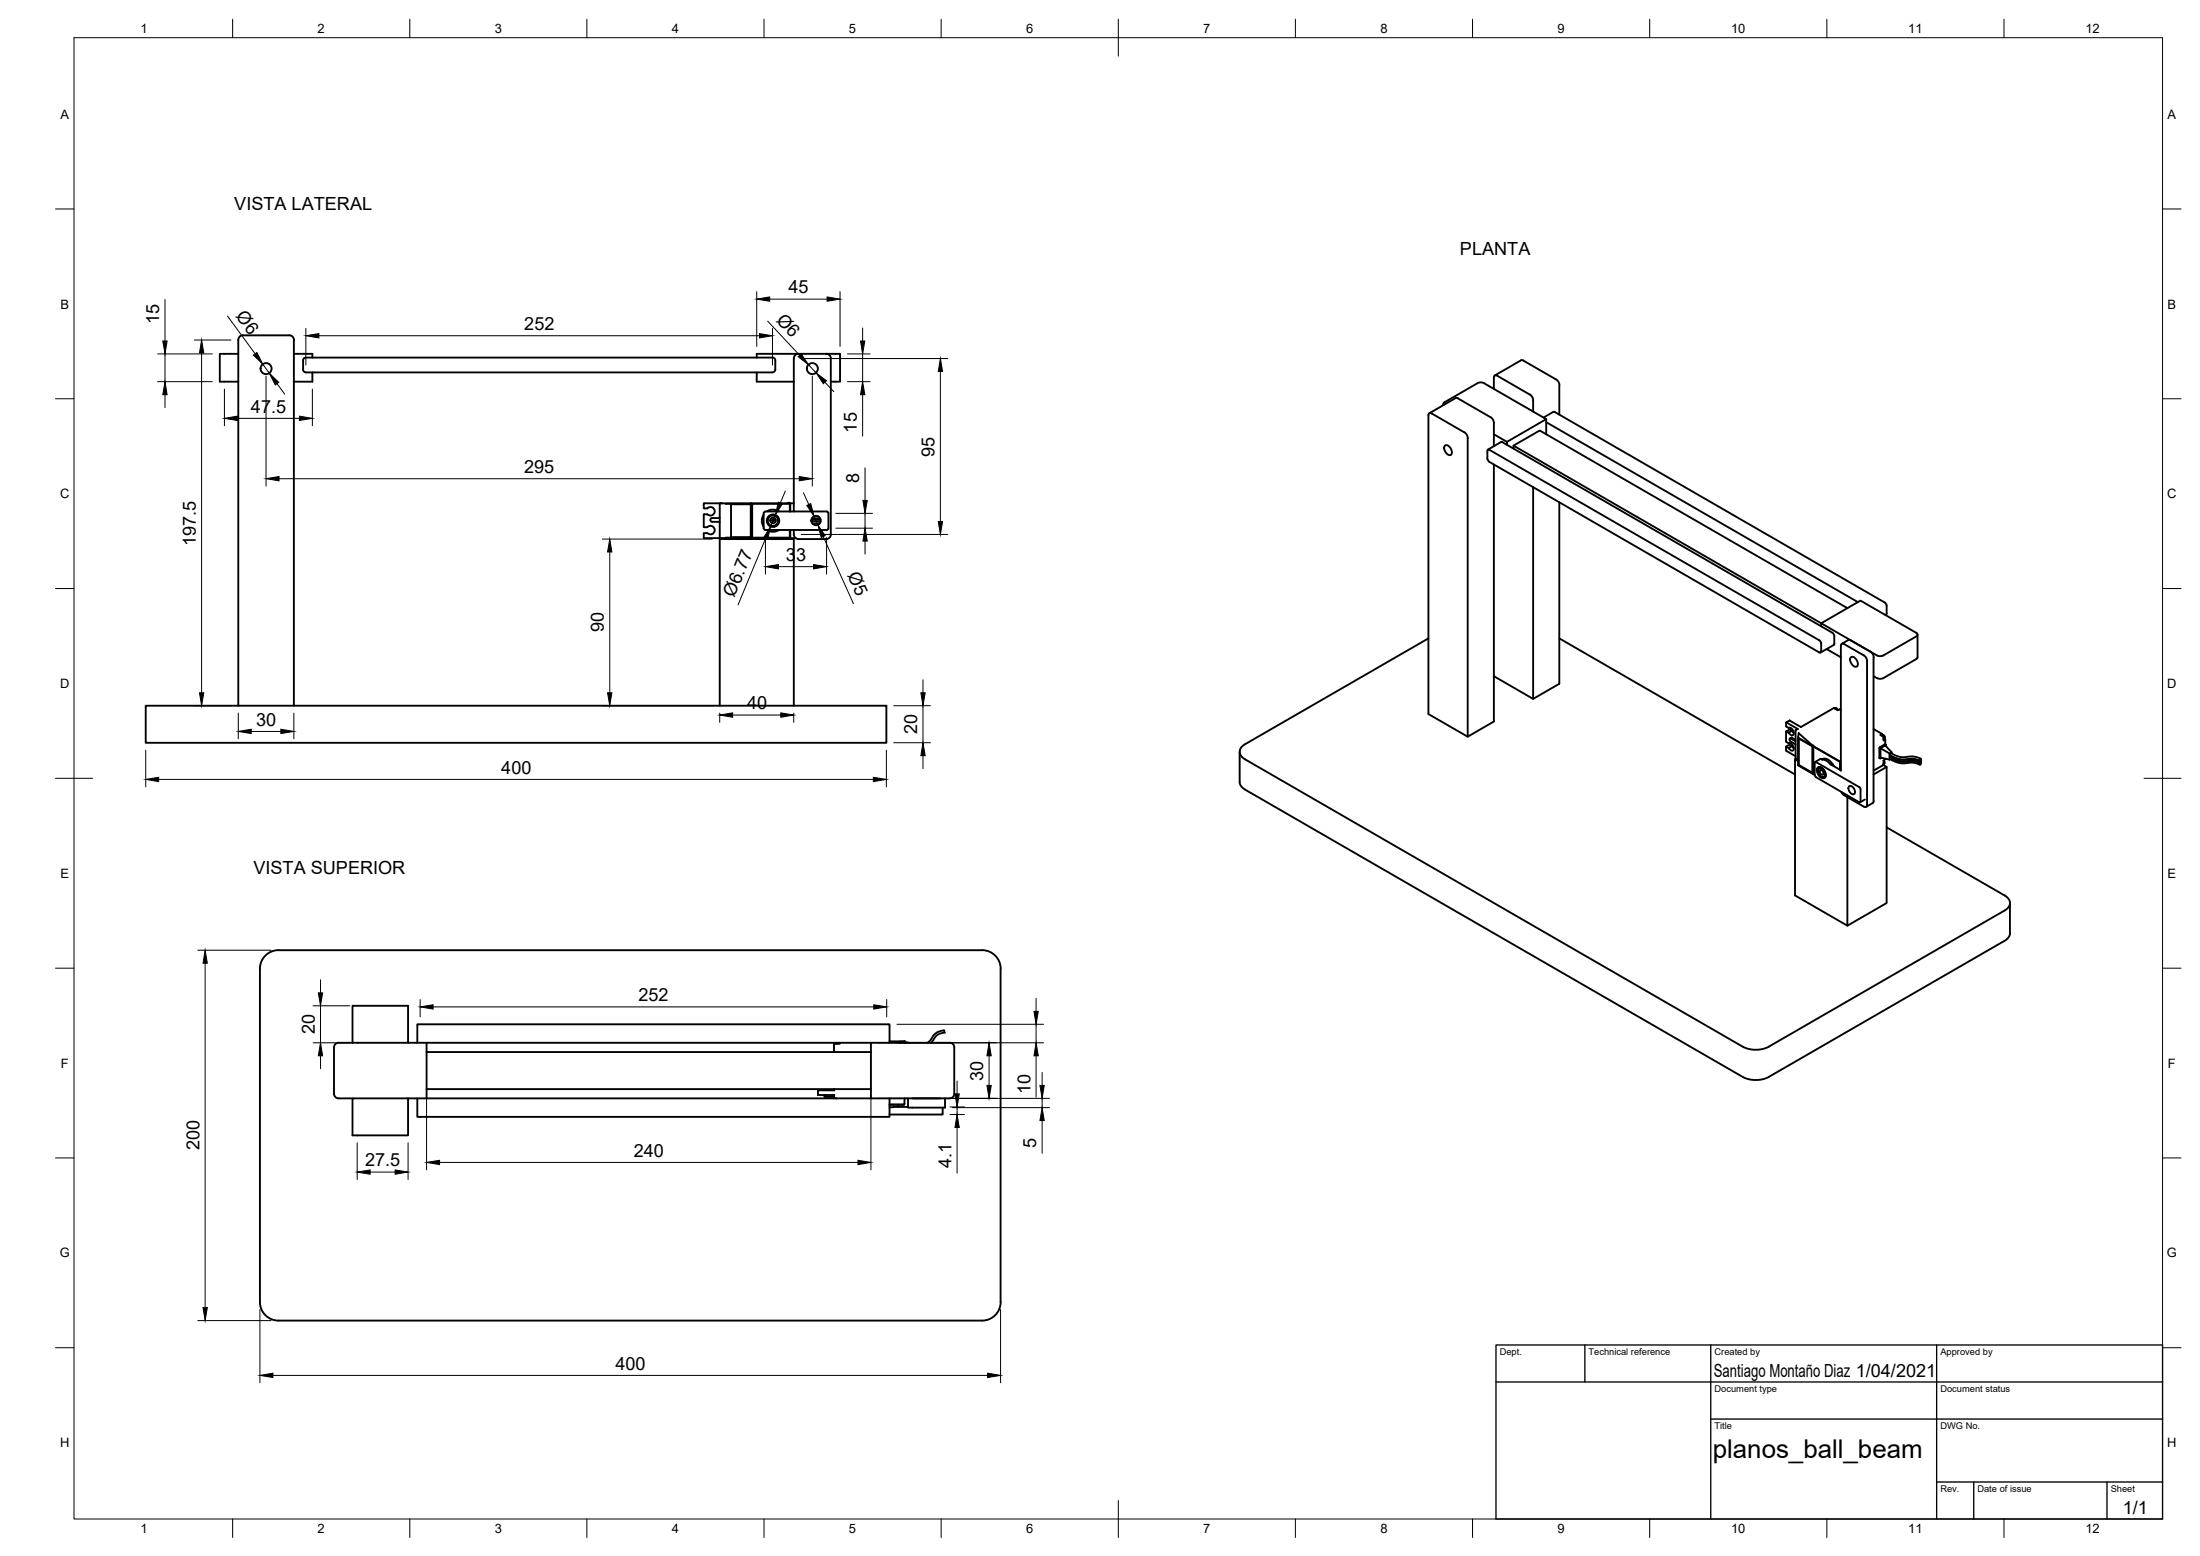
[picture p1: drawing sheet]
<svg xmlns="http://www.w3.org/2000/svg" width="594mm" height="420mm" viewBox="0 0 594 420" stroke-linecap="round" stroke-linejoin="round" font-family="sans-serif">
<!-- layer: Visible -->
<g fill="none" stroke="#000" stroke-width=".51">
<path d="M64.3 95.5h-4.9v7.6h4.9M79.4 91.8v98.8M79.4 95.5h4.9v1.1M79.4 91.8a1.23 1.23 0 0 0-1.3-1.2l-12.5-.1a1.26 1.26 0 0 0-1.3 1.3v98.8M82.6 96.6l126-.1a.75 .75 0 0 1 .8 .8v2.5a.75 .75 0 0 1-.8 .7M82.6 96.5a.75 .75 0 0 0-.7 .8v2.5a.75 .75 0 0 0 .7 .7M204.3 96.6v-1.1h22.5v7.6h-2.5M215.6 95.5a1.26 1.26 0 0 0-1.2 1.3v41.3M223.1 95.5a1.26 1.26 0 0 1 1.3 1.3M224.3 96.8v47.5M411.4 97.4l8.8 5.1M411.4 97.3h-.7l-7.1 4.1"/>
<path d="M82.6 100.6h126M84.3 100.6v2.5h-4.9M204.3 100.6v2.5h10.1M386 111.6l7.1-4.1 .4-.1 9.3 5.5 .4 .6 .2 .7M389.8 109.1v.3M389.8 109.3v-.4l.3-.3 8.9-5.1 1.1-.2 .7 .2 16.7 9.7-10.6 6.1-3.5-2M403.4 102v3M403.4 114.2v6.3M404.3 101.5l8.8 5.1M404.3 101.4h-.6l-.3 .5M406.9 119.3v.8M413.1 106.5l.5 .5 .4 .7v3.4"/>
<path d="M417.5 113.2v4.1M417.5 114l84.2 48.6M419.5 111.2l-2.7 1.6M419.5 111.2l.3 .1 89.1 51.4 .5 .6 .1 2.4M420.2 102.4l.5 .5 .4 1.1M421.1 104v8M191 137.3a1.15 1.15 0 0 1 1.7-.1 1.15 1.15 0 0 1 0 1.7 1.15 1.15 0 0 1-1.7 0l-1 .1v3.2l1 .2M194.4 139.9h-2.1a.52 .52 0 0 0-.5 .5 .52 .52 0 0 0 .5 .5h2.1M194.5 135.9l-.1 .1v9.2M195.1 135.9h-.3M195.9 136h7v9.2h-7M197.4 136.2h5.3v8.9h-5.3z"/>
<path d="M202.9 135.9v.1M206.2 139a3 3 0 0 0 0 3.2M206.2 138.6v4M206.2 138.6l.5-.5h16.5l.5 .5v4M207.1 138.1a3 3 0 0 1 3.2 0M208.1 139.2l-.7 .5-.1 .5M208.3 139.2h-.1M208.3 139.2l.5-.2 .3 .2M209.1 139.2h.2M209.3 139.2l.3 .1v.2l.3 .1v.2l.2 .1-.1 .3 .3 .1-.2 .2 .2 .2-.2 .3M212.6 135.9h.7M213.3 138.1v-2.1h-10.2v9.2h10.2v-2.1"/>
<path d="M213.3 135.9l.1 2.2M214.4 135.9h-24.3v1.3l.9 .1M219.7 139.5h1.3M390.2 120.3a1.67 1.67 0 0 1 1.8 2.2l-.1 .3a1.67 1.67 0 0 1-1.9-2.2zM401.6 121.8v2M401.6 123.8l.6 .9 89.1 51.5M401.6 121.8l.1-.3 .5-.1 89.1 51.5 .5 .9M401.8 121.4l3.5-2h.4l89.1 51.5 .5 .6v2.3M403.4 125.4v69.4l-7.1 4.1v-80.6l-.3-1.1-.6-.4-8.8-5.2-.3-.1-.5 .3-.1 81 10.6 6.1M408.7 121.1v-.8l83.1 48v.8M408.7 120.3l7.1-4.1 83.1 48M414 131.6v57.1"/>
<path d="M421.1 135.6v49l-7.1 4.1-10.6-6.1M190 145.2l4.5 .1M191 142.3a1.15 1.15 0 0 1 1.7 0 1.15 1.15 0 0 1 0 1.7 1.15 1.15 0 0 1-1.7-.1l-1 .1v1.2M194.4 145.2l.1 .1M194.5 145.3h18.8M195.1 145.3h-.3M202.9 145.2v.1M206.2 142.6l.5 .5h16.5l.5-.5M207.1 143.1a3 3 0 0 0 3.2 0M207.3 140.2l-.2 .3 .2 .5M207.3 141v.3l.3 .1-.1 .3 .3-.1v.3l.3-.1 .1 .3h.3M208.5 142.1h.4"/>
<path d="M209.1 142l-.2 .1M210.2 141l-.4 .8-.7 .2M213 145.3h-.3M213.3 145.3h1.6M213.4 143.1v2.1M213.4 145.2l-.1 .1M214.4 143.1v1.2a1.26 1.26 0 0 0 1.2 1.3h7.5a1.26 1.26 0 0 0 1.3-1.3M219.1 140.7h2.5M219.1 140.8h2.5M219.2 140.2h2.4M219.2 140.1h2.3M219.4 141.4h1.9"/>
<path d="M385.7 172.4l-49.5 28.6a2.16 2.16 0 0 0-1.4 2 2.16 2.16 0 0 0 1.4 2l134.4 77.6a7.8 7.8 0 0 0 7.1 0M421.1 172.4l63.6 36.7M491.8 173.8v2.1l-.3 .3h-.2M493.2 175.3l3.9 2.2M495.3 173.8l-.1 .3-3.6 2.1M497.4 173.9l1.7-1.1h.4l5.6 3.2M498 173.9l5.3 3.1M498 173.9l-.7-.1-.2 .6v33.8M499.8 177.5a1.67 1.67 0 0 1 1.8 2.2l-.1 .2a1.67 1.67 0 0 1-1.9-2.2zM503.3 177l.7 .8 .2 .7-.1 39.2-.5 .2-.3-.1-5.3-3.1-.8-.9M505.1 175.9l.5 .5 .4 1.1M505.9 177.5v38.8"/>
<path d="M506.8 177l1.1 .2 .7-.2M509.5 165.6l-.3 .5M517.4 178l-8.8 5.1-.7 .2-1.1-.2M517.4 170.9l-15-8.7-10.6 6.1 15 8.7M517.4 171.9l-8.8 5.1M517.4 170.8l.4 .6-.4 .5M517.8 171.4v6.1l-.4 .5M39.3 190.6h200.1v10h-200.1zM194.4 190.6v-45h20v45M482.3 195.1v.9M482.3 197.5v2.7M482.3 196l.1 .2"/>
<path d="M482.4 196.2l.6 .4a1.21 1.21 0 0 1 1.4 1.4l-.1 .4-.4 .2-.9-.8M483.2 197l-.8 .5M483.2 197l.7 .3-.9 .5-.6-.3M483.7 199.2l-.4 .2M483.7 199.2l1.2 .6M483.9 197.3l.5 .6M484.9 197.2v7.6M485.5 199.2l.1 7.4 4 2.3M485.5 199.1l4.1 2.3M485.6 199.3l3.8 2.2v7.3l-3.8-2.2zM485.7 198l3.9 3.4M485.7 198l-.2 1.2"/>
<path d="M485.7 199.4v7.1M495.4 191.3l.5-.1 .4 .6M495.4 191.3l.3 .1M497.1 191.7l-.4-.2-.4 .3-1.1-.6-8.9 5.1-3-1.8-.9 .6 3.1 1.7-.6 .4M505.9 196.9l2.3 1.3-.5 .2 .9 .5v1.1l.5-.3v1.3M505.9 182.6l.9 .5M508 198.6l.5-.2 .4 .3 .1 .4-.1 .4-.3 .1v-.7zM508.2 198.1v.4M508.8 199.5l.3 .2M334.8 203v8.2a2.42 2.42 0 0 0 1.4 2l134.4 77.6a7.8 7.8 0 0 0 7.1 0M482.3 201.6l.9-.5 .7 .4-.9 .5M482.3 200.2l.7 .5"/>
<path d="M482.3 202.6l2.6 1.6M483 200.7a1.29 1.29 0 0 1 1.2 .6 1.29 1.29 0 0 1-.1 1.4l-.4-.1-.7-.6M483 202l-.7-.4v1M483 200.7h.1M483.9 201.5l.5 .5M484.9 200.2l-1.3-.8h-.3l.1 .7 1.5 .9M484.9 204.8l.6 .6M485 204.9l-.3 .1M485.5 205.5l-.8-.5v36.8l14.2 8.2v-34.8M485.6 206.6l3.8 2.1M489.5 201.5v7.4M489.6 208.9l.1 .1"/>
<path d="M489.6 201.4v7.5M489.6 208.9h.1M489.7 201.6l7.3 4.1M489.7 201.3l-.1 .1M490 209.3v-3.3l.2-.3 12 7 .2 .4v3.3M490 209.3l.4 .6 11.7 6.7M490.8 207.7v.6M490.8 208.4l.1 .1M490.9 208.1l-.2 .1M490.9 207.8l-.2 .1M490.9 207.3a1.45 1.45 0 0 1 1.9 1.1 1.02 1.02 0 0 1 .3 1.1 1.02 1.02 0 0 1-.9 .7 2.17 2.17 0 0 1-1.3-2.9zM490.9 208.5l.1 .4"/>
<path d="M490.9 208.5h-.1M490.9 207.5l-.1 .2M491 208.9h.1M491 208.9l.3 .5M491.2 207.3l-.4 .3M491.2 207.3l.1-.1 .4 .1M491.3 207.1l-.4 .3M491.3 209.4l.1 .1M491.3 209.4h.1M491.4 208a.79 .79 0 0 1 .9 .3 .79 .79 0 0 1-.1 .9l-.7-.4zM491.4 207.1l-.1 .1M491.4 209.5l.3 .2"/>
<path d="M491.6 204.9l-1.5 .9M491.6 204.9h.2M491.6 209.6l-.1 .1M491.7 207.2h-.1M491.7 209.7l.3 .2M491.7 207.3l.1 .1M491.8 205l.3 .1M491.8 207.4l.2 .1M491.9 207.3l-.1 .1M491.9 209.8l-.1 .1M492 207.5l.1 .1M492 209.9l.2 .1h-.1"/>
<path d="M492 205.1l1.2 .3 1.1 1.1 2.8 1.5M492.1 207.6l.1 .1M492.1 205l-.1 .1M492.1 205a2.75 2.75 0 0 1 3.1 1.9M492.2 207.6h-.1M492.2 207.7l.2 .2M492.4 207.9l.1 .1M492.4 207.8v.1M492.5 208l.1 .2M492.5 210l-.2 .1M492.6 208.2l.1 .2M492.6 209.9l-.4 .1"/>
<path d="M492.7 208.4l.1 .3M492.7 208.3v.1M492.8 208.7l.1 .3M492.8 209.7l-.2 .2M492.9 209.4l-.1 .2M492.9 208.7h-.1M492.9 209.1v.3M492.9 209.8l-.3 .2M492.9 209.8l-.1 .1M493 209l-.1 .1M493 209.6l-.1 .1M493 209.4h-.1"/>
<path d="M496.9 205.7v2.2M497 207.9v-2.2l-7.2-4.2-.1 7.5 .3 .3M499.4 212.3a1.45 1.45 0 0 1 1.3 2.1 1.45 1.45 0 0 1-1.3-2.1zM502.4 216.4l-.3 .2M503.6 215.9l-1.3 .7M505.7 216.9l-1.8 1M506 216.3l-.3 .6M507.7 204.7l.1 .1M507.8 201.9l-.1 2.8M507.8 202l.1 2.6M507.8 204.6l2.4 .5 .3-.1M507.8 202l2.4 1.5v1.6"/>
<path d="M508.6 206.6l.9 .5v36.7l-10.6 6.2M508.6 205.3l.3 .5-.3 .6M508.6 206v.3M509 201l-1.5 1v2.7l.2 .1 .3-.2M509.1 201l.1 .1M509.1 204.9l-.5 .4v1.3l-2.7 1.5M509.1 201.3l1.7 1.8-.6 .4M509.1 201.3l-1.3 .7M509.2 201.1v.4M509.3 201.1l-1.5 .8M509.5 207.1l-3.6 2M510.4 204l-.1 .2a3.6 3.6 0 0 0 2.7 1.3l3.4-.1 1.1 .2 1 .5-1.8-.6-3.8 .1-1.5-.5-1-.7"/>
<path d="M510.4 203.9l1.2 .7 1.5 .5 3.2-.1 2.2 .5-2-.6-2.5 .2-1-.1-1.8-.6a.75 .75 0 0 1-.9-.7l.4-.4 2.3 1.1 3.7-.1 2 .6M510.4 204.5l-.1 .2a5.4 5.4 0 0 0 4.5 1.4l1.7-.2 2 .6M510.8 203.1v.3M518.6 205.4l.1-.6-.2 .4v.8M518.6 205.4h.1M518.6 205.9h.1M518.7 205.4l-.1 .5M518.7 205.9l-.2 .6v-.4M509.5 223.4l31.8 18.4a2.16 2.16 0 0 1 1.5 2 2.16 2.16 0 0 1-1.5 2.1l-63.7 36.7M75.2 256.6h190M75.2 256.6a5 5 0 0 0-5 5v90a5 5 0 0 0 5 5h190a5 5 0 0 0 5-5M265.2 256.6a5 5 0 0 1 5 5"/>
<path d="M542.8 243.8v8.2a2.42 2.42 0 0 1-1.5 2l-63.7 36.8M95.2 271.6h15v10h-15zM270.2 261.6v90M90.2 282.8v12.5a1.26 1.26 0 0 0 1.3 1.3M91.4 296.6h3.8M91.4 281.6h3.8M91.5 281.6a1.26 1.26 0 0 0-1.3 1.2M95.2 296.6h15v10h-15zM110.2 296.6h125M110.2 281.6h125M112.7 296.6v5h127.5v-5M112.7 281.6v-5h127.5v5"/>
<path d="M115.2 281.6v15M115.2 294.1h120M115.2 284.1h120M222.7 295.7v.5h2.5M225.2 281.6v2.5v-2.3h1.6v-.2M225.2 296.3l.7 .3M225.2 294.1v.3M225.2 295.7v.9M225.3 294.4h-4.4v1.3h4.4M226.4 281.6v.2M240.2 281.2h2.8v.4M240.2 299h1"/>
<path d="M240.2 298.2h3.9M241.2 298.9h4M242.5 298.3v.6M243 281.2h1.2M243.2 281.6h.1M243.2 281.5l.3-.2h.7l.2 .2M244.1 298.2l-3.9 .1M244.2 281.2h.3v.4M244.2 281.2v.1M244.2 296.6v1.5M244.3 298.1l-.2 .1M244.4 281.6h.1"/>
<path d="M244.5 281.4l1 .2M245.2 296.6v2.5h10v-2.5M246.4 296.6h7.5M250.4 281.6l.8-.7 .6-.9a3.7 3.7 0 0 1 3.1-1.7l.2 .5a3.7 3.7 0 0 0-3.4 2.6l-.2 .2M254.6 299.1v1.8h-14.4M257.7 282.8a1.23 1.23 0 0 0-1.3-1.2h-21.2v15h21.2a1.26 1.26 0 0 0 1.3-1.3v-12.5"/>
<circle cx="71.9" cy="99.5" r="1.49"/>
<circle cx="219.4" cy="99.5" r="1.49"/>
<circle cx="208.8" cy="140.5" r=".24"/>
<circle cx="208.8" cy="140.5" r=".77"/>
<circle cx="208.8" cy="140.6" r="1.68"/>
<circle cx="220.4" cy="140.6" r="1.26"/>
</g>
<!-- layer: Border -->
<g fill="none" stroke="#000" stroke-width=".27">
<path d="M20 10.2h564v400h-564zM62.8 5.2v5M110.7 5.2v5M158.5 5.2v5M206.3 5.2v5M254.1 5.2v5M302 5.2v10M349.8 5.2v5M397.6 5.2v5M445.5 5.2v5M493.3 5.2v5M541.1 5.2v5"/>
<path d="M15 56.4h5M584 56.4h5M15 107.7h5M584 107.7h5M15 158.9h5M584 158.9h5M15 210.2h10M579 210.2h10M15 261.4h5M584 261.4h5M15 312.7h5M584 312.7h5"/>
<path d="M15 363.9h5M584 363.9h5M62.8 410.2v5M110.7 410.2v5M158.5 410.2v5M206.3 410.2v5M254.1 410.2v5M302 405.2v10M349.8 410.2v5M397.6 410.2v5M445.5 410.2v5M493.3 410.2v5"/>
<path d="M541.1 410.2v5"/>
</g>
<!-- layer: TitleBlock -->
<path d="M404 363.2h180v47h-180zM404 373.2h180M428 363.2v10M462 363.2v47M523 363.2v47M462 383.2h122M523 400.2h61M533 400.2v10M569 400.2v10" fill="none" stroke="#000" stroke-width=".36"/>
<!-- layer: Dimensions -->
<g fill="none" stroke="#000" stroke-width=".27">
<path d="M204.3 78.8v14.8M226.8 78.8v14.8M42.5 95.6h14.8M44.6 80.9v11.2M44.6 95.6v7.5M52.5 91.8h9.9M54.4 95.3v91.8M61.4 85.4l7.5 10.1M71 98.4l1.7 2.4M82.6 88.7v9.9M86.1 90.7h119M207.3 86.7l8.6 9.2"/>
<path d="M207.8 80.8h15.6M208.6 88.7v9.9M216.3 96.8h39.6M218.3 98.5l2.1 2.2M228.8 95.6h6.1M232.9 88.6v3.5M232.9 95.6v7.5M42.5 103.1h14.8M44.6 106.6v3.5M60.6 105.1v9.9M64.1 113h16.8M71.8 101.6v29.7"/>
<path d="M74.8 103.6l2.1 2.8M84.3 105.1v9.9M219.4 101.6v29.7M222.8 103.2l2.3 2.6M228.8 103.1h6.1M232.9 106.6v11.2M253.9 100.3v40.5M75.4 129.3h140.4M209.4 139l-1.3 3.2M212.1 132.6l-1.4 3.2M217 133.1l1.4 3.1M219.8 139.4l1.1 2.3"/>
<path d="M225.7 138.6h9.9M233.6 126.3v8.8M233.6 138.6v4M162.6 145.6h29.7M164.7 149.1v38M206.7 145.1v9.9M206.7 145.4l-7.4 17.9M210.2 153h9.5M216.3 144.3h39.6M222.3 144.9l8.2 18.1M223.2 145.1v9.9M225.7 142.6h9.9"/>
<path d="M233.6 146.1v3.5M52.5 190.6h9.9M64.3 192.6v6.9M67.8 197.5h8M79.4 192.6v6.9M162.6 190.6h29.7M194.4 192.6v2.5M197.8 193.1h13M214.3 192.6v2.5M241.3 190.6h9.9M249.2 183.6v3.5M249.2 190.6v10"/>
<path d="M39.3 202.6v9.9M42.8 210.5h193M239.4 202.6v9.9M241.3 200.6h9.9M249.2 204.1v3.5M53.4 256.6h19.8M55.4 260.1v93M84.5 271.6h9.9M86.6 264.6v3.5M86.6 271.6v10M113.5 269.9v4.7M116.9 271.9h119"/>
<path d="M239.4 269.9v4.7M242.2 276.6h39.6M279.8 269.6v3.5M279.8 276.6v5M84.5 281.6h9.9M86.6 285.1v3.5M115.2 296.1v19.8M235.2 296.1v19.8M237.2 281.6h44.6M237.2 296.6h46.2M256.5 298.9h4M257.2 299.1h26.2"/>
<path d="M258.4 291.9v3.5M258.4 298.9v2M267.1 285.1v8M279.8 285.1v11.2M281.4 289.6v3.5M281.4 296.6v2.5M96.5 308.6v9.9M99.9 316.5h6.8M110.2 308.6v9.9M118.7 313.9h113M256.5 300.9h4M258.4 304.4v12.4"/>
<path d="M281.4 302.6v8.8M53.4 356.6h19.8M70.2 353.6v19.8M270.2 353.6v19.8M73.7 371.4h193"/>
</g>
<g fill="#000" stroke="#000" stroke-width=".27">
<path d="M44 92.1h1.1l-.5 3.5zM54.4 91.8l.6 3.5h-1.1zM68.4 95.9l1-.7 1.6 3.2zM82.6 90.7l3.5-.6v1.1zM205.1 90.1l3.5 .6-3.5 .5zM204.3 80.8l3.5-.6v1.1zM215.5 96.3l.8-.8 2 3zM223.4 80.2l3.4 .6-3.4 .5zM232.4 92.1h1.1l-.6 3.5zM44.6 103.1l.5 3.5h-1.1zM60.6 113l3.5-.6v1.1zM72.7 100.8l2.6 2.5-1 .6z"/>
<path d="M80.9 112.4l3.4 .6-3.4 .5zM220.4 100.7l2.8 2.1-.9 .8zM232.9 103.1l.6 3.5h-1.1zM253.9 96.8l.6 3.5h-1.1zM71.8 129.3l3.6-.6v1.1zM210.2 135.6l1.1 .4-1.9 3zM215.8 128.7l3.6 .6-3.6 .5zM217.9 136.5l1-.5 .9 3.4zM233 135.1h1.2l-.6 3.5zM164.7 145.6l.5 3.5h-1.1zM208.1 142.2l-.8 3.4-1.1-.4zM206.7 153l3.5-.6v1.2z"/>
<path d="M219.7 152.4l3.5 .6-3.5 .6zM220.9 141.7l1.9 3-1 .4zM233.6 142.6l.6 3.5h-1.2zM253.4 140.8h1.1l-.6 3.5zM53.9 187.1h1.1l-.6 3.5zM64.3 197.5l3.5-.6v1.2zM75.8 196.9l3.6 .6-3.6 .6zM164.1 187.1h1.1l-.5 3.5zM194.4 193.1l3.4-.6v1.2zM210.8 192.5l3.5 .6-3.5 .6zM248.7 187.1h1.1l-.6 3.5zM39.3 210.5l3.5-.6v1.2z"/>
<path d="M235.8 209.9l3.6 .6-3.6 .6zM249.2 200.6l.6 3.5h-1.1zM55.4 256.6l.6 3.5h-1.2zM86 268.1h1.1l-.5 3.5zM113.5 271.9l3.4-.6v1.2zM235.9 271.3l3.5 .6-3.5 .6zM279.2 273.1h1.2l-.6 3.5zM86.6 281.6l.5 3.5h-1.1zM257.9 295.4h1.1l-.6 3.5zM267.1 281.6l.6 3.5h-1.2zM266.5 293.1h1.2l-.6 3.5zM279.8 281.6l.6 3.5h-1.2z"/>
<path d="M280.8 293.1h1.2l-.6 3.5zM96.5 316.5l3.4-.6v1.2zM106.7 315.9l3.5 .6-3.5 .6zM115.2 313.9l3.5-.6v1.2zM231.7 313.3l3.5 .6-3.5 .6zM258.4 300.9l.6 3.5h-1.1zM281.4 299.1l.6 3.5h-1.2zM54.8 353.1h1.2l-.6 3.5zM70.2 371.4l3.5-.6v1.2zM266.7 370.8l3.5 .6-3.5 .6z"/>
</g>
<text font-size="7" x="462.5" y="393.7">planos_ball_beam</text>
<g font-size="4.9">
<text x="63.3" y="56.8">VISTA LATERAL</text>
<text x="394.3" y="68.9">PLANTA</text>
<text x="212.9" y="79.2">45</text>
<text x="43" y="87.6" transform="rotate(-90 43 87.6)">15</text>
<text x="63.5" y="85.4" transform="rotate(54 63.5 85.4)">Ø6</text>
<text x="141.6" y="89.1">252</text>
<text x="209.4" y="86.6" transform="rotate(47 209.4 86.6)">Ø6</text>
<text x="67.8" y="111.4">47.5</text>
<text x="231.4" y="116.8" transform="rotate(-90 231.4 116.8)">15</text>
<text x="252.4" y="123.3" transform="rotate(-90 252.4 123.3)">95</text>
<text x="141.5" y="127.7">295</text>
<text x="232.1" y="130.3" transform="rotate(-90 232.1 130.3)">8</text>
<text x="52.9" y="147.5" transform="rotate(-90 52.9 147.5)">197.5</text>
<text x="212.2" y="151.4">33</text>
<text x="228.7" y="155.2" transform="rotate(66 228.7 155.2)">Ø5</text>
<text x="198.3" y="161.5" transform="rotate(-67 198.3 161.5)">Ø6.77</text>
<text x="163.1" y="170.8" transform="rotate(-90 163.1 170.8)">90</text>
<text x="201.7" y="191.5">40</text>
<text x="69.2" y="195.9">30</text>
<text x="247.7" y="198.2" transform="rotate(-90 247.7 198.2)">20</text>
<text x="135.4" y="208.9">400</text>
<text x="68.4" y="236">VISTA SUPERIOR</text>
<text x="172.4" y="270.3">252</text>
<text x="85" y="279.3" transform="rotate(-90 85 279.3)">20</text>
<text x="265.5" y="291.8" transform="rotate(-90 265.5 291.8)">30</text>
<text x="278.2" y="295.3" transform="rotate(-90 278.2 295.3)">10</text>
<text x="53.8" y="310.6" transform="rotate(-90 53.8 310.6)">200</text>
<text x="279.8" y="310.1" transform="rotate(-90 279.8 310.1)">5</text>
<text x="98.6" y="314.9">27.5</text>
<text x="171.2" y="312.3">240</text>
<text x="256.9" y="315.3" transform="rotate(-90 256.9 315.3)">4.1</text>
<text x="166.2" y="369.8">400</text>
<text x="462.8" y="371.7">Santiago Montaño Diaz 1/04/2021</text>
<text x="573.3" y="408.9">1/1</text>
</g>
<g font-size="3.5">
<text x="37.9" y="8.9">1</text>
<text x="85.8" y="8.9">2</text>
<text x="133.6" y="8.9">3</text>
<text x="181.4" y="8.9">4</text>
<text x="229.3" y="8.9">5</text>
<text x="277.1" y="8.9">6</text>
<text x="324.9" y="8.9">7</text>
<text x="372.7" y="8.9">8</text>
<text x="420.6" y="8.9">9</text>
<text x="467.4" y="8.9">10</text>
<text x="515.3" y="8.9">11</text>
<text x="563.1" y="8.9">12</text>
<text x="16.3" y="32">A</text>
<text x="585.3" y="32">A</text>
<text x="16.3" y="83.3">B</text>
<text x="585.3" y="83.3">B</text>
<text x="16.2" y="134.6">C</text>
<text x="585.2" y="134.6">C</text>
<text x="16.2" y="185.8">D</text>
<text x="585.2" y="185.8">D</text>
<text x="16.3" y="237">E</text>
<text x="585.3" y="237">E</text>
<text x="16.4" y="288.3">F</text>
<text x="585.4" y="288.3">F</text>
<text x="16.1" y="339.6">G</text>
<text x="585.1" y="339.6">G</text>
<text x="16.2" y="390.8">H</text>
<text x="585.2" y="390.8">H</text>
<text x="37.9" y="413.9">1</text>
<text x="85.8" y="413.9">2</text>
<text x="133.6" y="413.9">3</text>
<text x="181.4" y="413.9">4</text>
<text x="229.3" y="413.9">5</text>
<text x="277.1" y="413.9">6</text>
<text x="324.9" y="413.9">7</text>
<text x="372.7" y="413.9">8</text>
<text x="420.6" y="413.9">9</text>
<text x="467.4" y="413.9">10</text>
<text x="515.3" y="413.9">11</text>
<text x="563.1" y="413.9">12</text>
</g>
<g font-size="2.5">
<text x="405" y="366">Dept.</text>
<text x="429" y="366">Technical reference</text>
<text x="463" y="366">Created by</text>
<text x="524" y="366">Approved by</text>
<text x="463" y="376">Document type</text>
<text x="524" y="376">Document status</text>
<text x="463" y="386">Title</text>
<text x="524" y="386">DWG No.</text>
<text x="524" y="403">Rev.</text>
<text x="534" y="403">Date of issue</text>
<text x="570" y="403">Sheet</text>
</g>
</svg>
